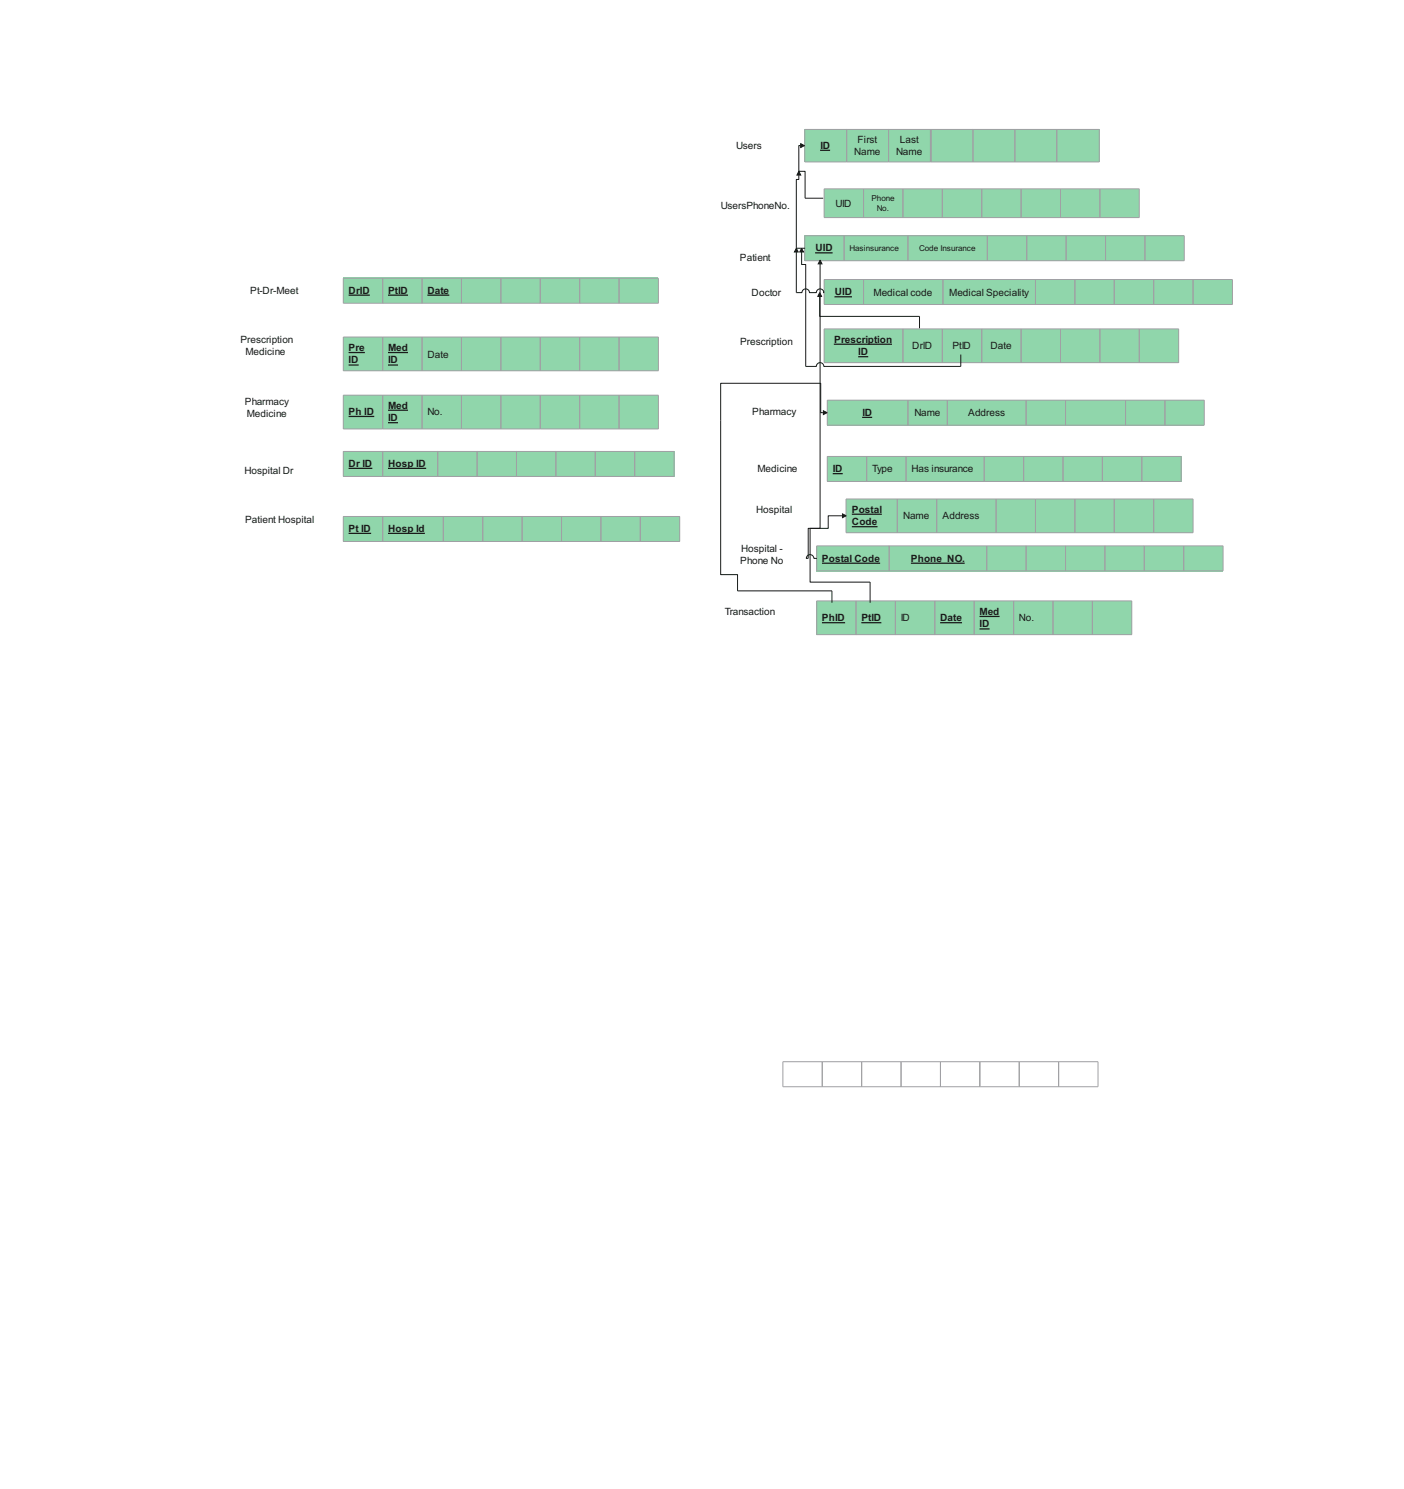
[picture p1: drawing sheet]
<svg xmlns="http://www.w3.org/2000/svg" width="594mm" height="630mm" viewBox="0 0 594 630" stroke-linecap="round" stroke-linejoin="round" font-family="sans-serif">
<g fill="#90d6ab">
<path d="M348.6 79.9h16.7v12.2h-16.7z" fill-rule="evenodd"/>
<path d="M365.3 79.9h16.6v12.2h-16.6z" fill-rule="evenodd"/>
<path d="M381.9 79.9h16.7v12.2h-16.7z" fill-rule="evenodd"/>
<path d="M398.6 79.9h16.7v12.2h-16.7z" fill-rule="evenodd"/>
<path d="M415.3 79.9h16.6v12.2h-16.6z" fill-rule="evenodd"/>
<path d="M431.9 79.9h16.7v12.2h-16.7z" fill-rule="evenodd"/>
<path d="M448.6 79.9h16.7v12.2h-16.7z" fill-rule="evenodd"/>
<path d="M465.3 79.9h16.6v12.2h-16.6z" fill-rule="evenodd"/>
</g>
<path d="M348.7 79.9h133.4v12.2h-133.4zM365.4 79.9v12.2M382.1 79.9v12.2M398.7 79.9v12.2M415.4 79.9v12.2M432.1 79.9v12.2M448.7 79.9v12.2M465.4 79.9v12.2" fill="none" stroke="#a0a0a4" stroke-width=".42"/>
<g fill="#90d6ab">
<path d="M348.6 118.3h16.7v10.6h-16.7z" fill-rule="evenodd"/>
<path d="M365.3 118.3h33.6v10.6h-33.6z" fill-rule="evenodd"/>
<path d="M398.9 118.3h39.1v10.6h-39.1z" fill-rule="evenodd"/>
<path d="M438 118.3h16.7v10.6h-16.7z" fill-rule="evenodd"/>
<path d="M454.7 118.3h16.7v10.6h-16.7z" fill-rule="evenodd"/>
<path d="M471.4 118.3h16.6v10.6h-16.6z" fill-rule="evenodd"/>
<path d="M488 118.3h16.7v10.6h-16.7z" fill-rule="evenodd"/>
<path d="M504.7 118.3h16.7v10.6h-16.7z" fill-rule="evenodd"/>
</g>
<path d="M353.1 125.6h7.4" fill="none" stroke="#191919" stroke-width=".53"/>
<path d="M348.7 118.3h172.8v10.6h-172.8zM365.4 118.3v10.6M399 118.3v10.6M438.1 118.3v10.6M454.8 118.3v10.6M471.5 118.3v10.6M488.2 118.3v10.6M504.8 118.3v10.6" fill="none" stroke="#a0a0a4" stroke-width=".42"/>
<g fill="#90d6ab">
<path d="M350 169.3h34.1v10.6h-34.1z" fill-rule="evenodd"/>
<path d="M384.1 169.3h16.7v10.6h-16.7z" fill-rule="evenodd"/>
<path d="M400.8 169.3h33.3v10.6h-33.3z" fill-rule="evenodd"/>
<path d="M434.1 169.3h16.7v10.6h-16.7z" fill-rule="evenodd"/>
<path d="M450.8 169.3h25.3v10.6h-25.3z" fill-rule="evenodd"/>
<path d="M476.1 169.3h16.7v10.6h-16.7z" fill-rule="evenodd"/>
<path d="M492.8 169.3h16.7v10.6h-16.7z" fill-rule="evenodd"/>
</g>
<path d="M364.8 176.6h4.2" fill="none" stroke="#191919" stroke-width=".53"/>
<path d="M350 169.3h159.6v10.6h-159.6zM384.2 169.3v10.6M400.8 169.3v10.6M434.2 169.3v10.6M450.8 169.3v10.6M476.2 169.3v10.6M492.9 169.3v10.6" fill="none" stroke="#a0a0a4" stroke-width=".42"/>
<g fill="#90d6ab">
<path d="M350 193.1h16.7v10.6h-16.7z" fill-rule="evenodd"/>
<path d="M366.7 193.1h16.6v10.6h-16.6z" fill-rule="evenodd"/>
<path d="M383.3 193.1h33.3v10.6h-33.3z" fill-rule="evenodd"/>
<path d="M416.6 193.1h16.6v10.6h-16.6z" fill-rule="evenodd"/>
<path d="M433.2 193.1h16.7v10.6h-16.7z" fill-rule="evenodd"/>
<path d="M449.9 193.1h16.7v10.6h-16.7z" fill-rule="evenodd"/>
<path d="M466.6 193.1h16.6v10.6h-16.6z" fill-rule="evenodd"/>
<path d="M483.2 193.1h16.7v10.6h-16.7z" fill-rule="evenodd"/>
</g>
<path d="M352.4 200.4h4.2" fill="none" stroke="#191919" stroke-width=".53"/>
<path d="M350 193.1h149.8v10.6h-149.8zM366.7 193.1v10.6M383.4 193.1v10.6M416.5 193.1v10.6M433.1 193.1v10.6M449.8 193.1v10.6M466.5 193.1v10.6M483.1 193.1v10.6" fill="none" stroke="#a0a0a4" stroke-width=".42"/>
<g fill="#90d6ab">
<path d="M345.4 231h30.8v10.6h-30.8z" fill-rule="evenodd"/>
<path d="M376.2 231h41.3v10.6h-41.3z" fill-rule="evenodd"/>
<path d="M417.5 231h16.6v10.6h-16.6z" fill-rule="evenodd"/>
<path d="M434.1 231h16.7v10.6h-16.7z" fill-rule="evenodd"/>
<path d="M450.8 231h16.7v10.6h-16.7z" fill-rule="evenodd"/>
<path d="M467.5 231h16.6v10.6h-16.6z" fill-rule="evenodd"/>
<path d="M484.1 231h16.7v10.6h-16.7z" fill-rule="evenodd"/>
<path d="M500.8 231h16.7v10.6h-16.7z" fill-rule="evenodd"/>
</g>
<path d="M347.8 238.3h24.6M385.4 238.3h22.8" fill="none" stroke="#191919" stroke-width=".53"/>
<path d="M345.5 231h172v10.6h-172zM376.2 231v10.6M417.5 231v10.6M434.2 231v10.6M450.8 231v10.6M467.5 231v10.6M484.2 231v10.6M500.9 231v10.6" fill="none" stroke="#a0a0a4" stroke-width=".42"/>
<g fill="#90d6ab">
<path d="M340.4 54.7h17.7v13.8h-17.7z" fill-rule="evenodd"/>
<path d="M358.1 54.7h17.7v13.8h-17.7z" fill-rule="evenodd"/>
<path d="M375.8 54.7h17.8v13.8h-17.8z" fill-rule="evenodd"/>
</g>
<path d="M393.7 54.7v13.8" fill="none" stroke="#90d6ab" stroke-width=".42"/>
<g fill="#90d6ab">
<path d="M393.9 54.7h17.7v13.8h-17.7z" fill-rule="evenodd"/>
<path d="M411.6 54.7h17.8v13.8h-17.8z" fill-rule="evenodd"/>
<path d="M429.4 54.7h17.9v13.8h-17.9z" fill-rule="evenodd"/>
<path d="M447.3 54.7h17.8v13.8h-17.8z" fill-rule="evenodd"/>
</g>
<path d="M347 63.6h4.2" fill="none" stroke="#191919" stroke-width=".53"/>
<path d="M340.5 54.8h124.6v13.7h-124.6zM358.2 54.8v13.7M376 54.8v13.7M393.7 54.8v13.7M394 54.8v13.7M411.7 54.8v13.7M429.4 54.8v13.7M447.1 54.8v13.7" fill="none" stroke="#a0a0a4" stroke-width=".42"/>
<g fill="#90d6ab">
<path d="M340.4 99.7h16.7v10.6h-16.7z" fill-rule="evenodd"/>
<path d="M357.1 99.7h27v10.6h-27z" fill-rule="evenodd"/>
<path d="M384.1 99.7h33.6v10.6h-33.6z" fill-rule="evenodd"/>
<path d="M417.7 99.7h16.7v10.6h-16.7z" fill-rule="evenodd"/>
<path d="M434.4 99.7h16.6v10.6h-16.6z" fill-rule="evenodd"/>
<path d="M451 99.7h16.7v10.6h-16.7z" fill-rule="evenodd"/>
<path d="M467.7 99.7h16.7v10.6h-16.7z" fill-rule="evenodd"/>
<path d="M484.4 99.7h16.6v10.6h-16.6z" fill-rule="evenodd"/>
</g>
<path d="M344.9 107h7.4" fill="none" stroke="#191919" stroke-width=".53"/>
<path d="M340.5 99.7h160.6v10.6h-160.6zM357.2 99.7v10.6M384.2 99.7v10.6M417.8 99.7v10.6M434.4 99.7v10.6M451.1 99.7v10.6M467.8 99.7v10.6M484.5 99.7v10.6" fill="none" stroke="#a0a0a4" stroke-width=".42"/>
<g fill="#90d6ab">
<path d="M348.6 139.2h33.3v14.3h-33.3z" fill-rule="evenodd"/>
<path d="M381.9 139.2h16.7v14.3h-16.7z" fill-rule="evenodd"/>
<path d="M398.6 139.2h16.7v14.3h-16.7z" fill-rule="evenodd"/>
<path d="M415.3 139.2h16.6v14.3h-16.6z" fill-rule="evenodd"/>
<path d="M431.9 139.2h16.7v14.3h-16.7z" fill-rule="evenodd"/>
<path d="M448.6 139.2h16.7v14.3h-16.7z" fill-rule="evenodd"/>
<path d="M465.3 139.2h16.6v14.3h-16.6z" fill-rule="evenodd"/>
<path d="M481.9 139.2h16.7v14.3h-16.7z" fill-rule="evenodd"/>
</g>
<path d="M352.8 145.7h24.6M363.1 150.9h4.3" fill="none" stroke="#191919" stroke-width=".53"/>
<path d="M348.7 139.2h150v14.3h-150zM382.1 139.2v14.3M398.7 139.2v14.3M415.4 139.2v14.3M432.1 139.2v14.3M448.7 139.2v14.3M465.4 139.2v14.3M482.1 139.2v14.3" fill="none" stroke="#a0a0a4" stroke-width=".42"/>
<g fill="#90d6ab">
<path d="M358.1 211.1h21.7v14.3h-21.7z" fill-rule="evenodd"/>
<path d="M379.8 211.1h16.6v14.3h-16.6z" fill-rule="evenodd"/>
<path d="M396.4 211.1h25.1v14.3h-25.1z" fill-rule="evenodd"/>
<path d="M421.5 211.1h16.6v14.3h-16.6z" fill-rule="evenodd"/>
<path d="M438.1 211.1h16.7v14.3h-16.7z" fill-rule="evenodd"/>
<path d="M454.8 211.1h16.7v14.3h-16.7z" fill-rule="evenodd"/>
<path d="M471.5 211.1h16.6v14.3h-16.6z" fill-rule="evenodd"/>
<path d="M488.1 211.1h16.7v14.3h-16.7z" fill-rule="evenodd"/>
</g>
<path d="M360.4 217.6h12.7M360.4 222.9h10.9" fill="none" stroke="#191919" stroke-width=".53"/>
<path d="M358 211.1h146.8v14.3h-146.8zM379.7 211.1v14.3M396.3 211.1v14.3M421.5 211.1v14.3M438.1 211.1v14.3M454.8 211.1v14.3M471.5 211.1v14.3M488.2 211.1v14.3" fill="none" stroke="#a0a0a4" stroke-width=".42"/>
<g fill="#90d6ab">
<path d="M345.4 254.4h16.7v14.2h-16.7z" fill-rule="evenodd"/>
<path d="M362.1 254.4h16.7v14.2h-16.7z" fill-rule="evenodd"/>
<path d="M378.8 254.4h16.6v14.2h-16.6z" fill-rule="evenodd"/>
<path d="M395.4 254.4h16.7v14.2h-16.7z" fill-rule="evenodd"/>
<path d="M412.1 254.4h16.7v14.2h-16.7z" fill-rule="evenodd"/>
<path d="M428.8 254.4h16.6v14.2h-16.6z" fill-rule="evenodd"/>
<path d="M445.4 254.4h16.7v14.2h-16.7z" fill-rule="evenodd"/>
<path d="M462.1 254.4h16.7v14.2h-16.7z" fill-rule="evenodd"/>
</g>
<path d="M347.8 263.5h9.8M364.5 263.5h8.4M397.8 263.5h9.3M414.5 260.8h8.4M414.5 266.1h4.2" fill="none" stroke="#191919" stroke-width=".53"/>
<path d="M345.5 254.3h133.4v14.3h-133.4zM362.2 254.3v14.3M378.9 254.3v14.3M395.6 254.3v14.3M412.2 254.3v14.3M428.9 254.3v14.3M445.6 254.3v14.3M462.2 254.3v14.3" fill="none" stroke="#a0a0a4" stroke-width=".42"/>
<path d="M338.8 61.6h-.8v10.9h2.7v11.4h7.6" fill="none" stroke="#191919" stroke-width=".42"/>
<path d="M338.8 60.8l1.6 .8-1.6 .8z" fill="#191919"/>
<path d="M338.8 60.8l1.6 .8-1.6 .8zM337 106.6v17.2h2.3a1.59 1.59 0 0 1 1.6-1.6 1.59 1.59 0 0 1 1.6 1.6h2.9a1.59 1.59 0 0 1 1.6-1.6 1.59 1.59 0 0 1 1.6 1.6h-.3M337 105h3.7" fill="none" stroke="#191919" stroke-width=".42"/>
<path d="M337 105l.7 1.6h-1.5z" fill="#191919"/>
<path d="M338 74.1v1.8h-1v29.1M337 105l.7 1.6h-1.5z" fill="none" stroke="#191919" stroke-width=".42"/>
<path d="M338 72.5l.8 1.6h-1.6z" fill="#191919"/>
<path d="M338 72.5l.8 1.6h-1.6zM346.8 125.4v8.5h42.3v5" fill="none" stroke="#191919" stroke-width=".42"/>
<path d="M346.8 123.8l.8 1.6h-1.6z" fill="#191919"/>
<path d="M339.2 106.6v5.3h1.7v43.1h4.5a1.59 1.59 0 0 1 1.6-1.5 1.59 1.59 0 0 1 1.6 1.5h57.9v-5M346.8 123.8l.8 1.6h-1.6z" fill="none" stroke="#191919" stroke-width=".42"/>
<path d="M339.2 105l.8 1.6h-1.6z" fill="#191919"/>
<path d="M339.2 105l.8 1.6h-1.6zM356.5 218.2h-6.1v5.4h-8.4v12.7h-.8a1.59 1.59 0 0 1 1.6-1.6 1.59 1.59 0 0 1 1.6 1.6h1.3" fill="none" stroke="#191919" stroke-width=".42"/>
<path d="M356.5 217.5l1.6 .7-1.6 .8z" fill="#191919"/>
<path d="M356.5 217.5l1.6 .7-1.6 .8z" fill="none" stroke="#191919" stroke-width=".42"/>
<g fill="#90d6ab">
<path d="M145.1 117.6h16.7v10.6h-16.7z" fill-rule="evenodd"/>
<path d="M161.8 117.6h16.7v10.6h-16.7z" fill-rule="evenodd"/>
<path d="M178.5 117.6h16.6v10.6h-16.6z" fill-rule="evenodd"/>
<path d="M195.1 117.6h16.7v10.6h-16.7z" fill-rule="evenodd"/>
<path d="M211.8 117.6h16.7v10.6h-16.7z" fill-rule="evenodd"/>
<path d="M228.5 117.6h16.6v10.6h-16.6z" fill-rule="evenodd"/>
<path d="M245.1 117.6h16.7v10.6h-16.7z" fill-rule="evenodd"/>
<path d="M261.8 117.6h16.7v10.6h-16.7z" fill-rule="evenodd"/>
</g>
<path d="M147.5 124.9h9M164.2 124.9h8.4M180.8 124.9h9.3" fill="none" stroke="#191919" stroke-width=".53"/>
<path d="M145.3 117.7h133.3v10.6h-133.3zM161.9 117.7v10.6M178.6 117.7v10.6M195.3 117.7v10.6M211.9 117.7v10.6M228.6 117.7v10.6M245.3 117.7v10.6M261.9 117.7v10.6" fill="none" stroke="#a0a0a4" stroke-width=".42"/>
<g fill="#90d6ab">
<path d="M145.1 142.7h16.7v14.3h-16.7z" fill-rule="evenodd"/>
<path d="M161.8 142.7h16.7v14.3h-16.7z" fill-rule="evenodd"/>
<path d="M178.5 142.7h16.6v14.3h-16.6z" fill-rule="evenodd"/>
<path d="M195.1 142.7h16.7v14.3h-16.7z" fill-rule="evenodd"/>
<path d="M211.8 142.7h16.7v14.3h-16.7z" fill-rule="evenodd"/>
<path d="M228.5 142.7h16.6v14.3h-16.6z" fill-rule="evenodd"/>
<path d="M245.1 142.7h16.7v14.3h-16.7z" fill-rule="evenodd"/>
<path d="M261.8 142.7h16.7v14.3h-16.7z" fill-rule="evenodd"/>
</g>
<path d="M147.5 149.2h6.9M147.5 154.5h4.2M164.2 149.2h8.4M164.2 154.5h4.2" fill="none" stroke="#191919" stroke-width=".53"/>
<path d="M145.3 142.6h133.3v14.3h-133.3zM161.9 142.6v14.3M178.6 142.6v14.3M195.3 142.6v14.3M211.9 142.6v14.3M228.6 142.6v14.3M245.3 142.6v14.3M261.9 142.6v14.3" fill="none" stroke="#a0a0a4" stroke-width=".42"/>
<g fill="#90d6ab">
<path d="M145.1 167.1h16.7v14.3h-16.7z" fill-rule="evenodd"/>
<path d="M161.8 167.1h16.7v14.3h-16.7z" fill-rule="evenodd"/>
<path d="M178.5 167.1h16.6v14.3h-16.6z" fill-rule="evenodd"/>
<path d="M195.1 167.1h16.7v14.3h-16.7z" fill-rule="evenodd"/>
<path d="M211.8 167.1h16.7v14.3h-16.7z" fill-rule="evenodd"/>
<path d="M228.5 167.1h16.6v14.3h-16.6z" fill-rule="evenodd"/>
<path d="M245.1 167.1h16.7v14.3h-16.7z" fill-rule="evenodd"/>
<path d="M261.8 167.1h16.7v14.3h-16.7z" fill-rule="evenodd"/>
</g>
<path d="M147.5 176.2h10.9M164.2 173.6h8.4M164.2 178.9h4.2" fill="none" stroke="#191919" stroke-width=".53"/>
<path d="M145.3 167.2h133.3v14.3h-133.3zM161.9 167.2v14.3M178.6 167.2v14.3M195.3 167.2v14.3M211.9 167.2v14.3M228.6 167.2v14.3M245.3 167.2v14.3M261.9 167.2v14.3" fill="none" stroke="#a0a0a4" stroke-width=".42"/>
<g fill="#90d6ab">
<path d="M145.1 190.9h16.7v10.6h-16.7z" fill-rule="evenodd"/>
<path d="M161.8 190.9h23.5v10.6h-23.5z" fill-rule="evenodd"/>
<path d="M185.3 190.9h16.7v10.6h-16.7z" fill-rule="evenodd"/>
<path d="M202 190.9h16.6v10.6h-16.6z" fill-rule="evenodd"/>
<path d="M218.6 190.9h16.7v10.6h-16.7z" fill-rule="evenodd"/>
<path d="M235.3 190.9h16.7v10.6h-16.7z" fill-rule="evenodd"/>
<path d="M252 190.9h16.6v10.6h-16.6z" fill-rule="evenodd"/>
<path d="M268.6 190.9h16.7v10.6h-16.7z" fill-rule="evenodd"/>
</g>
<path d="M147.5 198.2h10.1M164.2 198.2h16.1" fill="none" stroke="#191919" stroke-width=".53"/>
<path d="M145.3 191h139.9v10.6h-139.9zM161.9 191v10.6M185.2 191v10.6M201.9 191v10.6M218.5 191v10.6M235.2 191v10.6M251.9 191v10.6M268.6 191v10.6" fill="none" stroke="#a0a0a4" stroke-width=".42"/>
<g fill="#fff">
<path d="M331.3 449.2h16.7v10.5h-16.7z" fill-rule="evenodd"/>
<path d="M348 449.2h16.6v10.5h-16.6z" fill-rule="evenodd"/>
<path d="M364.6 449.2h16.7v10.5h-16.7z" fill-rule="evenodd"/>
<path d="M381.3 449.2h16.7v10.5h-16.7z" fill-rule="evenodd"/>
<path d="M398 449.2h16.6v10.5h-16.6z" fill-rule="evenodd"/>
<path d="M414.6 449.2h16.7v10.5h-16.7z" fill-rule="evenodd"/>
<path d="M431.3 449.2h16.7v10.5h-16.7z" fill-rule="evenodd"/>
<path d="M448 449.2h16.7v10.5h-16.7z" fill-rule="evenodd"/>
</g>
<path d="M331.3 449.3h133.3v10.5h-133.3zM347.9 449.3v10.5M364.6 449.3v10.5M381.3 449.3v10.5M397.9 449.3v10.5M414.6 449.3v10.5M431.3 449.3v10.5M447.9 449.3v10.5" fill="none" stroke="#a0a0a4" stroke-width=".42"/>
<path d="M348.4 174.6h-1.1v-12.4h-42.4v81h7.2v6.8h39.9v5.1" fill="none" stroke="#191919" stroke-width=".42"/>
<path d="M348.4 173.8l1.6 .8-1.6 .8z" fill="#191919"/>
<path d="M347 111.7v111.9h-4.2v22.7h25.4v8.8M348.4 173.8l1.6 .8-1.6 .8z" fill="none" stroke="#191919" stroke-width=".42"/>
<path d="M347 110.1l.8 1.6h-1.6z" fill="#191919"/>
<path d="M347 110.1l.8 1.6h-1.6z" fill="none" stroke="#191919" stroke-width=".42"/>
<g fill="#90d6ab">
<path d="M145.1 218.4h16.7v10.6h-16.7z" fill-rule="evenodd"/>
<path d="M161.8 218.4h25.7v10.6h-25.7z" fill-rule="evenodd"/>
<path d="M187.5 218.4h16.6v10.6h-16.6z" fill-rule="evenodd"/>
<path d="M204.1 218.4h16.7v10.6h-16.7z" fill-rule="evenodd"/>
<path d="M220.8 218.4h16.7v10.6h-16.7z" fill-rule="evenodd"/>
<path d="M237.5 218.4h16.6v10.6h-16.6z" fill-rule="evenodd"/>
<path d="M254.1 218.4h16.7v10.6h-16.7z" fill-rule="evenodd"/>
<path d="M270.8 218.4h16.7v10.6h-16.7z" fill-rule="evenodd"/>
</g>
<path d="M147.5 225.7h9.5M164.2 225.7h15.6" fill="none" stroke="#191919" stroke-width=".53"/>
<path d="M145.3 218.5h142.3v10.6h-142.3zM161.9 218.5v10.6M187.6 218.5v10.6M204.3 218.5v10.6M220.9 218.5v10.6M237.6 218.5v10.6M254.3 218.5v10.6M270.9 218.5v10.6" fill="none" stroke="#a0a0a4" stroke-width=".42"/>
<g font-size="4.2" fill="#191919">
<text x="311.5" y="63.1">Users</text>
<text x="347.1" y="62.9">ID</text>
<text x="361.4" y="65.6">Name</text>
<text x="362.9" y="60.6">First</text>
<text x="379.2" y="65.6">Name</text>
<text x="380.7" y="60.6">Last</text>
<text x="305" y="88.2">UsersPhoneNo.</text>
<text x="353.5" y="87.4">UID</text>
<text x="345" y="106.3">UID</text>
<text x="313.1" y="110.6">Patient</text>
<text x="105.8" y="124.4">Pt-Dr-Meet</text>
<text x="147.5" y="124.2">DrID</text>
<text x="164.2" y="124.2">PtID</text>
<text x="180.8" y="124.2">Date</text>
<text x="318" y="125.1">Doctor</text>
<text x="353.2" y="124.9">UID</text>
<text x="369.6" y="125.1">Medical code</text>
<text x="401.6" y="125.1">Medical Speciality</text>
<text x="101.7" y="145.1">Prescription</text>
<text x="147.5" y="148.5">Pre</text>
<text x="164.2" y="148.5">Med</text>
<text x="313.1" y="145.9">Prescription</text>
<text x="353" y="145">Prescription</text>
<text x="386" y="147.8">DrID</text>
<text x="403" y="147.8">PtID</text>
<text x="419.1" y="147.8">Date</text>
<text x="103.9" y="150.1">Medicine</text>
<text x="147.5" y="153.8">ID</text>
<text x="164.2" y="153.8">ID</text>
<text x="180.8" y="151.3">Date</text>
<text x="363.1" y="150.3">ID</text>
<text x="103.6" y="171.3">Pharmacy</text>
<text x="164.2" y="172.9">Med</text>
<text x="104.4" y="176.3">Medicine</text>
<text x="147.5" y="175.6">Ph ID</text>
<text x="164.2" y="178.2">ID</text>
<text x="180.8" y="175.7">No.</text>
<text x="318.3" y="175.6">Pharmacy</text>
<text x="364.9" y="175.9">ID</text>
<text x="386.9" y="176.1">Name</text>
<text x="409.7" y="176.1">Address</text>
<text x="147.5" y="197.5">Dr ID</text>
<text x="164.2" y="197.5">Hosp ID</text>
<text x="103.5" y="200.5">Hospital Dr</text>
<text x="320.5" y="199.8">Medicine</text>
<text x="352.4" y="199.8">ID</text>
<text x="369" y="199.9">Type</text>
<text x="385.7" y="199.9">Has insurance</text>
<text x="103.7" y="221.4">Patient Hospital</text>
<text x="320" y="217.1">Hospital</text>
<text x="360.4" y="216.9">Postal</text>
<text x="382.1" y="219.7">Name</text>
<text x="398.8" y="219.7">Address</text>
<text x="147.5" y="225">Pt ID</text>
<text x="164.2" y="225">Hosp Id</text>
<text x="360.4" y="222.2">Code</text>
<text x="313.6" y="233.4">Hospital -</text>
<text x="313.2" y="238.5">Phone No</text>
<text x="347.8" y="237.7">Postal Code</text>
<text x="385.4" y="237.7">Phone NO.</text>
<text x="306.7" y="260.3">Transaction</text>
<text x="347.8" y="262.8">PhID</text>
<text x="364.5" y="262.8">PtID</text>
<text x="381.1" y="263">ID</text>
<text x="397.8" y="262.8">Date</text>
<text x="414.5" y="260.2">Med</text>
<text x="431.1" y="263">No.</text>
<text x="414.5" y="265.5">ID</text>
</g>
<g font-size="3.4" fill="#191919">
<text x="368.7" y="85.2">Phone</text>
<text x="371" y="89.4">No.</text>
<text x="359.4" y="106.3">Hasinsurance</text>
<text x="389" y="106.3">Code Insurance</text>
</g>
</svg>
